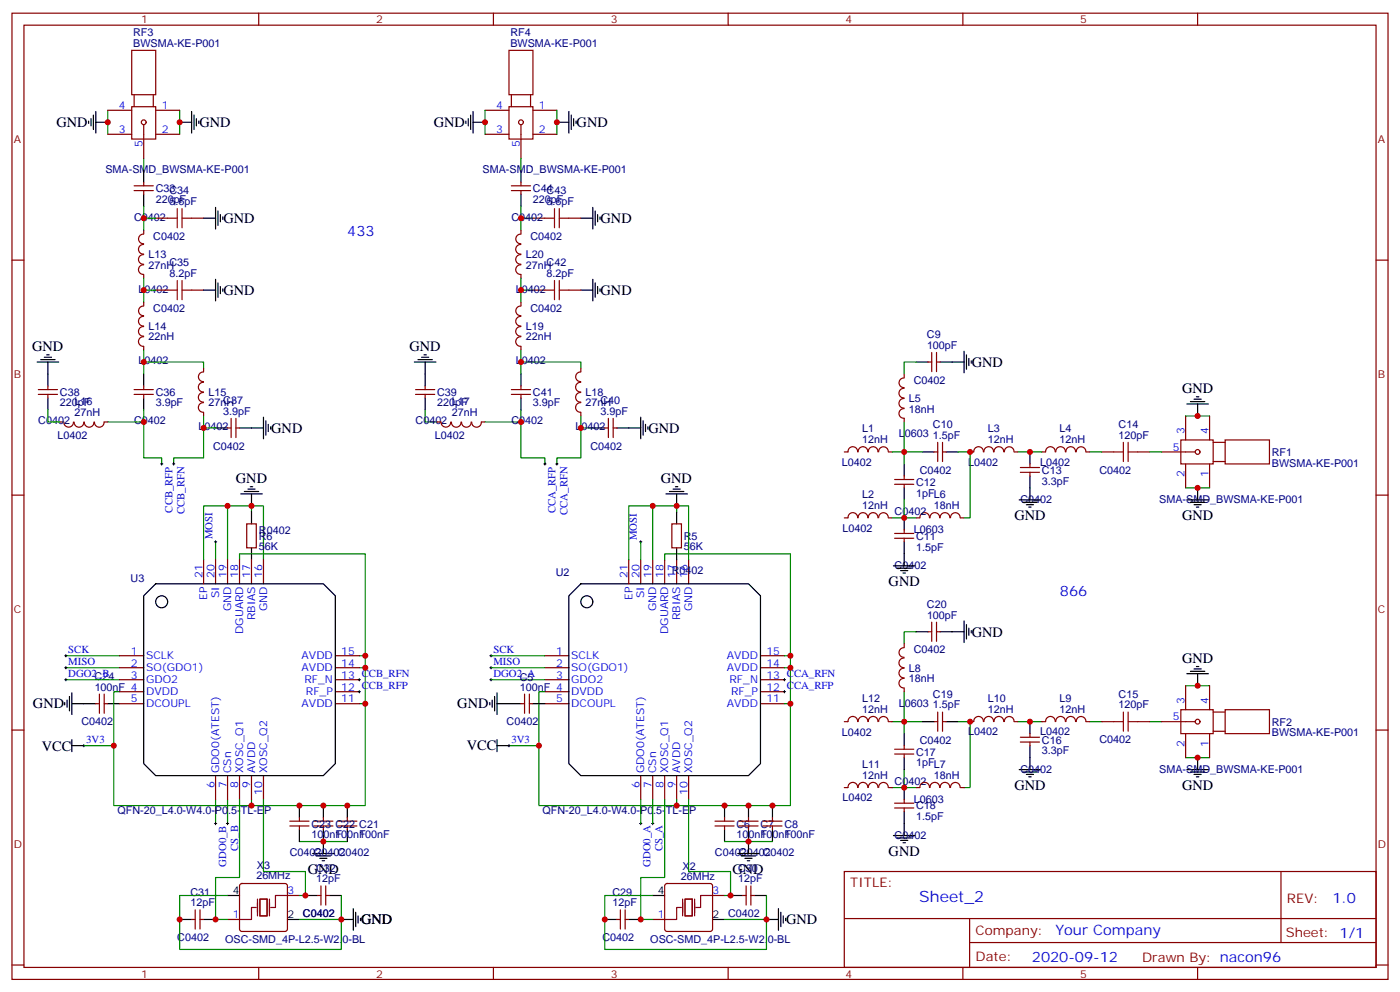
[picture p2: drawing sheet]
<svg xmlns="http://www.w3.org/2000/svg" width="412mm" height="292mm" viewBox="0 0 412 292" stroke-linecap="round" stroke-linejoin="round" font-family="sans-serif">
<g fill="none" stroke="#870000" stroke-width=".35">
<path d="M3.5 3.9h405.4v284.3h-405.4zM7.1 7.4h398.2v277.3h-398.2zM38.8 14.8h7.1v13.1h-7.1zM76.2 3.9v3.5M145.3 3.9v3.5M149.9 14.8h7.1v13.1h-7.1zM214.5 3.9v3.5M283.6 3.9v3.5M352.8 3.9v3.5M31.7 32.5h7.1M31.7 39.5h7.1M38.8 31.4h7.1v9.5h-7.1z"/>
<path d="M39.5 27.9v3.5M42.3 36.7v9.9M45.2 27.9v3.5M45.9 32.5h7M45.9 39.5h7M142.9 32.5h7M142.9 39.5h7M149.9 31.4h7.1v9.5h-7.1zM150.6 27.9v3.5M153.5 36.7v9.9M156.3 27.9v3.5M157 32.5h7"/>
<path d="M157 39.5h7M39.5 56.1h5.7M39.5 54.7h5.7M42.3 53.6v1.1M42.3 56.1v1.1M150.6 56.1h5.7M150.6 54.7h5.7M153.5 53.6v1.1M153.5 56.1v1.1M3.5 76.6h3.6M42.3 74.9a1.41 1.41 0 0 0-1.5 1.4 1.41 1.41 0 0 0 1.5 1.5M42.3 72a1.41 1.41 0 0 0-1.5 1.4 1.41 1.41 0 0 0 1.5 1.4"/>
<path d="M42.3 77.9a1.41 1.41 0 0 0-1.5 1.4 1.41 1.41 0 0 0 1.5 1.4M42.3 68.9a1.41 1.41 0 0 0-1.5 1.4 1.41 1.41 0 0 0 1.5 1.4M42.3 67.7v1.1M45.9 64.2h3.5M56.4 64.2h3.6M153.4 74.9a1.41 1.41 0 0 0-1.5 1.4 1.41 1.41 0 0 0 1.5 1.5M153.4 72a1.41 1.41 0 0 0-1.5 1.4 1.41 1.41 0 0 0 1.5 1.4M153.4 77.9a1.41 1.41 0 0 0-1.5 1.4 1.41 1.41 0 0 0 1.5 1.4M153.4 68.9a1.41 1.41 0 0 0-1.5 1.4 1.41 1.41 0 0 0 1.5 1.4M153.5 67.7v1.1M157 64.2h3.5M167.6 64.2h3.5"/>
<path d="M405.3 76.6h3.6M42.3 96.1a1.41 1.41 0 0 0-1.5 1.4 1.41 1.41 0 0 0 1.5 1.4M42.3 93.1a1.41 1.41 0 0 0-1.5 1.4 1.41 1.41 0 0 0 1.5 1.4M42.3 99.1a1.41 1.41 0 0 0-1.5 1.4 1.41 1.41 0 0 0 1.5 1.4v1.1M42.3 90.1a1.41 1.41 0 0 0-1.5 1.4 1.41 1.41 0 0 0 1.5 1.4M42.3 80.8v1M42.3 88.9v1.1M45.9 85.4h3.5M56.4 85.4h3.6M153.4 96.1a1.41 1.41 0 0 0-1.5 1.4 1.41 1.41 0 0 0 1.5 1.4M153.4 93.1a1.41 1.41 0 0 0-1.5 1.4 1.41 1.41 0 0 0 1.5 1.4M153.4 99.1a1.41 1.41 0 0 0-1.5 1.4 1.41 1.41 0 0 0 1.5 1.4"/>
<path d="M153.4 90.1a1.41 1.41 0 0 0-1.5 1.4 1.41 1.41 0 0 0 1.5 1.4M153.5 80.8v1M153.5 88.9v1.1M157 85.4h3.5M167.6 85.4h3.5M11.3 116.1h5.6M11.3 114.7h5.6M14.1 113.6v1.1M14.1 116.1v1M39.5 116.1h5.7M39.5 114.7h5.7M42.3 113.6v1.1"/>
<path d="M42.3 116.1v1M59.9 115.5a1.41 1.41 0 0 0-1.5 1.4 1.41 1.41 0 0 0 1.5 1.4M59.9 112.5a1.41 1.41 0 0 0-1.5 1.4 1.41 1.41 0 0 0 1.5 1.4M60 118.5a1.41 1.41 0 0 0-1.6 1.4 1.41 1.41 0 0 0 1.5 1.4M60 109.5a1.41 1.41 0 0 0-1.5 1.4 1.41 1.41 0 0 0 1.4 1.4M60 108.3v1.1M122.4 116.1h5.7M122.4 114.7h5.7M125.2 113.6v1.1M125.2 116.1v1M150.6 116.1h5.7M150.6 114.7h5.7"/>
<path d="M153.5 102v1M153.5 113.6v1.1M153.5 116.1v1M171.1 115.5a1.41 1.41 0 0 0-1.5 1.4 1.41 1.41 0 0 0 1.5 1.4M171.1 112.5a1.41 1.41 0 0 0-1.5 1.4 1.41 1.41 0 0 0 1.5 1.4M171.1 118.5a1.41 1.41 0 0 0-1.5 1.4 1.41 1.41 0 0 0 1.5 1.4M171.1 109.5a1.41 1.41 0 0 0-1.5 1.4 1.41 1.41 0 0 0 1.5 1.4M171.1 108.3v1.1M266.3 117.3a1.41 1.41 0 0 0-1.5 1.4 1.41 1.41 0 0 0 1.5 1.4M266.3 114.3a1.41 1.41 0 0 0-1.5 1.4 1.41 1.41 0 0 0 1.5 1.4M266.3 111.2a1.41 1.41 0 0 0-1.5 1.4 1.41 1.41 0 0 0 1.5 1.5M266.3 110.1v1"/>
<path d="M273.4 106.5h1.1M274.5 103.7v5.7M275.9 103.7v5.7M275.9 106.5h1M17.6 124.2h1.1M18.8 124.2a1.41 1.41 0 0 0 1.4 1.5 1.41 1.41 0 0 0 1.4-1.5M21.9 124.2a1.41 1.41 0 0 0 1.4 1.5 1.41 1.41 0 0 0 1.4-1.5M24.8 124.2a1.41 1.41 0 0 0 1.5 1.5 1.41 1.41 0 0 0 1.4-1.5M27.8 124.2a1.41 1.41 0 0 0 1.4 1.5 1.41 1.41 0 0 0 1.4-1.5M30.7 124.2h1M60 121.4v1M67 125.9h1.1"/>
<path d="M68.1 123.1v5.7M69.5 123.1v5.7M69.5 125.9h1.1M128.8 124.2h1M129.9 124.2a1.41 1.41 0 0 0 1.4 1.5 1.41 1.41 0 0 0 1.5-1.5M133 124.2a1.41 1.41 0 0 0 1.4 1.5 1.41 1.41 0 0 0 1.4-1.5M136 124.2a1.41 1.41 0 0 0 1.4 1.5 1.41 1.41 0 0 0 1.4-1.5M139 124.2a1.41 1.41 0 0 0 1.4 1.5 1.41 1.41 0 0 0 1.4-1.5M141.8 124.2h1.1M171.1 121.4v1M178.2 125.9h1M179.2 123.1v5.7"/>
<path d="M180.6 125.9h1.1M180.6 123.1v5.7M252.6 133a1.41 1.41 0 0 0-1.4-1.5 1.41 1.41 0 0 0-1.4 1.5h-1.1M252.8 133a1.41 1.41 0 0 1 1.4-1.5 1.41 1.41 0 0 1 1.4 1.5M255.8 133a1.41 1.41 0 0 1 1.4-1.5 1.41 1.41 0 0 1 1.4 1.5M258.8 133a1.41 1.41 0 0 1 1.4-1.5 1.41 1.41 0 0 1 1.4 1.5M261.8 133h1M266.3 120.3a1.41 1.41 0 0 0-1.5 1.4 1.41 1.41 0 0 0 1.5 1.4M266.3 123.1v1.1M275.2 133h1M276.2 130.2v5.6M277.6 133h1.1"/>
<path d="M277.6 130.2v5.6M289.7 133a1.41 1.41 0 0 0-1.4-1.5 1.41 1.41 0 0 0-1.4 1.5h-1.1M289.8 133a1.41 1.41 0 0 1 1.4-1.5 1.41 1.41 0 0 1 1.5 1.5M292.8 133a1.41 1.41 0 0 1 1.4-1.5 1.41 1.41 0 0 1 1.4 1.5M295.9 133a1.41 1.41 0 0 1 1.4-1.5 1.41 1.41 0 0 1 1.4 1.5M298.8 133h1.1M300.6 139h5.6M300.6 137.6h5.6M303.4 136.5v1.1M303.4 139v1.1M306.9 133h1.1M308 133a1.41 1.41 0 0 1 1.4-1.5 1.41 1.41 0 0 1 1.4 1.5"/>
<path d="M311 133a1.41 1.41 0 0 1 1.4-1.5 1.41 1.41 0 0 1 1.4 1.5M314 133a1.41 1.41 0 0 1 1.4-1.5 1.41 1.41 0 0 1 1.4 1.5M317 133a1.41 1.41 0 0 1 1.4-1.5 1.41 1.41 0 0 1 1.5 1.5M320 133h1M324.6 133h3.5M335.1 133h3.6M342.2 133h9.9M347.8 129.5h9.6v7h-9.6zM349.2 122.4v7.1M349.2 136.5v7.1M356.3 122.4v7.1M356.3 136.5v7.1"/>
<path d="M357.4 135.8h3.5M357.4 130.2h3.5M360.9 129.5h13v7h-13zM3.5 145.7h3.6M72.7 154.2h2.8v7h-2.8zM197.9 154.2h2.8v7h-2.8zM252.6 152.4a1.41 1.41 0 0 0-1.4-1.5 1.41 1.41 0 0 0-1.4 1.5h-1.1M252.8 152.4a1.41 1.41 0 0 1 1.4-1.5 1.41 1.41 0 0 1 1.4 1.5M255.8 152.4a1.41 1.41 0 0 1 1.4-1.5 1.41 1.41 0 0 1 1.4 1.5M258.8 152.4a1.41 1.41 0 0 1 1.4-1.5 1.41 1.41 0 0 1 1.4 1.5M261.8 152.4h1M263.5 157h5.7"/>
<path d="M263.5 158.4h5.7M263.5 142.5h5.7M263.5 141.1h5.7M266.3 140.1v1M266.3 142.5v1.1M266.3 155.9v1.1M266.3 158.4v1.1M269.9 152.4h1M271 152.4a1.41 1.41 0 0 1 1.4-1.5 1.41 1.41 0 0 1 1.4 1.5M274 152.4a1.41 1.41 0 0 1 1.4-1.5 1.41 1.41 0 0 1 1.4 1.5M277 152.4a1.41 1.41 0 0 1 1.4-1.5 1.41 1.41 0 0 1 1.4 1.5M280 152.4a1.41 1.41 0 0 1 1.4-1.5 1.41 1.41 0 0 1 1.4 1.5"/>
<path d="M282.9 152.4h1.1M405.3 145.7h3.6M60 164.7v7.1M63.5 164.7v7.1M67 164.7v7.1M70.6 164.7v7.1M74.1 164.7v7.1M77.6 164.7v7.1M185.2 164.7v7.1M188.7 164.7v7.1M192.3 164.7v7.1M195.8 164.7v7.1"/>
<path d="M199.3 164.7v7.1M202.8 164.7v7.1M35.3 193h7M35.3 196.5h7M98.8 193h7M98.8 196.5h7M160.5 193h7.1M160.5 196.5h7.1M224 193h7.1M224 196.5h7.1M266.3 196.7a1.41 1.41 0 0 0-1.5 1.4 1.41 1.41 0 0 0 1.5 1.4M266.3 193.7a1.41 1.41 0 0 0-1.5 1.4 1.41 1.41 0 0 0 1.5 1.4"/>
<path d="M266.3 199.6a1.41 1.41 0 0 0-1.5 1.4 1.41 1.41 0 0 0 1.5 1.5M266.3 190.6a1.41 1.41 0 0 0-1.5 1.4 1.41 1.41 0 0 0 1.5 1.4M266.3 189.4v1.1M273.4 185.9h1.1M274.5 183.1v5.6M275.9 183.1v5.6M275.9 185.9h1M3.5 214.8h3.6M28.2 207.1h1.1M29.3 204.3v5.6M30.7 207.1h1M30.7 204.3v5.6"/>
<path d="M35.3 200h7M35.3 203.6h7M35.3 207.1h7M98.8 200h7M98.8 203.6h7M98.8 207.1h7M153.5 207.1h1M154.5 204.3v5.6M155.9 207.1h1.1M155.9 204.3v5.6M160.5 200h7.1M160.5 203.6h7.1"/>
<path d="M160.5 207.1h7.1M224 200h7.1M224 203.6h7.1M224 207.1h7.1M248.7 212.4h1.1M249.8 212.3a1.41 1.41 0 0 1 1.4-1.5 1.41 1.41 0 0 1 1.4 1.6M252.8 212.3a1.41 1.41 0 0 1 1.4-1.5 1.41 1.41 0 0 1 1.4 1.5M255.8 212.3a1.41 1.41 0 0 1 1.4-1.5 1.41 1.41 0 0 1 1.4 1.5M258.8 212.3a1.41 1.41 0 0 1 1.4-1.4 1.41 1.41 0 0 1 1.4 1.5M261.8 212.4h1M266.3 202.5v1.1M266.3 219.4v1.1"/>
<path d="M275.2 212.4h1M276.2 209.5v5.7M277.6 209.5v5.7M277.6 212.4h1.1M285.8 212.4h1M286.9 212.3a1.41 1.41 0 0 1 1.4-1.5 1.41 1.41 0 0 1 1.4 1.6M289.8 212.3a1.41 1.41 0 0 1 1.4-1.5 1.41 1.41 0 0 1 1.5 1.5M292.8 212.3a1.41 1.41 0 0 1 1.4-1.5 1.41 1.41 0 0 1 1.4 1.5M295.9 212.3a1.41 1.41 0 0 1 1.4-1.4 1.41 1.41 0 0 1 1.4 1.5M298.8 212.4h1.1M300.6 218.4h5.6M300.6 217h5.6"/>
<path d="M303.4 215.9v1.1M303.4 218.4v1M306.9 212.4h1.1M308 212.3a1.41 1.41 0 0 1 1.4-1.5 1.41 1.41 0 0 1 1.4 1.6M311 212.3a1.41 1.41 0 0 1 1.4-1.5 1.41 1.41 0 0 1 1.4 1.5M314 212.3a1.41 1.41 0 0 1 1.4-1.5 1.41 1.41 0 0 1 1.4 1.5M317 212.3a1.41 1.41 0 0 1 1.4-1.4 1.41 1.41 0 0 1 1.5 1.5M320 212.4h1M324.6 212.4h3.5M335.1 212.4h3.6M342.2 212.4h9.9M347.8 208.8h9.6v7.1h-9.6z"/>
<path d="M349.2 201.8v7M349.2 215.9v7.1M356.3 201.8v7M356.3 215.9v7.1M357.4 215.2h3.5M357.4 209.5h3.5M360.9 208.8h13v7.1h-13zM405.3 214.8h3.6M63.5 228.2v7.1M67 228.2v7.1M70.6 228.2v7.1M74.1 228.2v7.1"/>
<path d="M77.6 228.2v7.1M188.7 228.2v7.1M192.3 228.2v7.1M195.8 228.2v7.1M199.3 228.2v7.1M202.8 228.2v7.1M252.6 231.8a1.41 1.41 0 0 0-1.4-1.6 1.41 1.41 0 0 0-1.4 1.6h-1.1M252.8 231.8a1.41 1.41 0 0 1 1.4-1.6 1.41 1.41 0 0 1 1.4 1.6M255.8 231.8a1.41 1.41 0 0 1 1.4-1.6 1.41 1.41 0 0 1 1.4 1.6M258.8 231.8a1.41 1.41 0 0 1 1.4-1.5 1.41 1.41 0 0 1 1.4 1.5M261.8 231.8h1M263.5 221.9h5.7"/>
<path d="M263.5 220.5h5.7M263.5 236.4h5.7M263.5 237.8h5.7M266.3 221.9v1.1M266.3 235.3v1.1M266.3 237.8v1M269.9 231.8h1M271 231.8a1.41 1.41 0 0 1 1.4-1.6 1.41 1.41 0 0 1 1.4 1.6M274 231.8a1.41 1.41 0 0 1 1.4-1.6 1.41 1.41 0 0 1 1.4 1.6M277 231.8a1.41 1.41 0 0 1 1.4-1.6 1.41 1.41 0 0 1 1.4 1.6M280 231.8a1.41 1.41 0 0 1 1.4-1.5 1.41 1.41 0 0 1 1.4 1.5M282.9 231.8h1.1"/>
<path d="M85.4 243.1h5.6M85.4 241.7h5.6M88.2 240.6v1.1M88.2 243.1v1M92.4 243.1h5.7M92.4 241.7h5.7M95.2 240.6v1.1M95.2 243.1v1M99.5 243.1h5.6M99.5 241.7h5.6M102.3 240.6v1.1M102.3 243.1v1"/>
<path d="M210.6 243.1h5.7M210.6 241.7h5.7M213.4 240.6v1.1M213.4 243.1v1M217.7 243.1h5.6M217.7 241.7h5.6M220.5 240.6v1.1M220.5 243.1v1M224.7 243.1h5.7M224.7 241.7h5.7M227.5 240.6v1.1M227.5 243.1v1"/>
<path d="M248.7 256.5h156.6v28.2h-156.6zM377.3 256.5v20.9M56.4 270.6h1.1M57.5 267.8v5.6M58.9 270.6h1.1M58.9 267.8v5.6M67 270.6h3.6M70.8 260.2l.5-.2h12.7l.5 .2 .2 .5v12.7l-.3 .5-.4 .2h-12.7l-.5-.2-.2-.5v-12.7zM84.7 263.5h3.5M93.5 263.5h1M94.5 260.7v5.6M96 263.5h1"/>
<path d="M96 260.7v5.6M181.7 270.6h1M182.7 267.8v5.6M184.1 270.6h1.1M184.1 267.8v5.6M192.3 270.6h3.5M196 260.2l.5-.2h12.7l.5 .2 .2 .5v12.7l-.2 .5-.5 .2h-12.7l-.5-.2-.2-.5v-12.7zM209.9 263.5h3.5M218.7 263.5h1.1M219.8 260.7v5.6M221.2 263.5h1M221.2 260.7v5.6"/>
<path d="M248.7 270.3h156.5M285.6 277.4h119.6M285.6 270.3v14.1M3.5 284h3.6M76.2 284.7v3.5M145.3 284.7v3.5M214.5 284.7v3.5M283.6 284.7v3.5M352.8 284.7v3.5M405.3 284h3.6"/>
<circle cx="42.3" cy="36" r=".71"/>
<circle cx="153.5" cy="36" r=".71"/>
<circle cx="352.8" cy="133" r=".71"/>
<circle cx="352.8" cy="212.4" r=".71"/>
</g>
<g fill="none" stroke="#000" stroke-width=".35">
<path d="M26.1 35.6v.7M26.8 34.9v2.1M27.5 33.9v4.2M28.2 36h3.5M28.2 32.8v6.4M52.9 36h3.5M56.4 32.8v6.4M57.1 33.9v4.2M57.9 34.9v2.1M58.6 35.6v.7M137.2 35.6v.7M137.9 34.9v2.1"/>
<path d="M138.6 33.9v4.2M139.3 36h3.6M139.3 32.8v6.4M164 36h3.6M167.6 32.8v6.4M168.3 33.9v4.2M169 34.9v2.1M169.7 35.6v.7M42.3 50.1v3.5M42.3 57.2v3.5M153.5 50.1v3.5M153.5 57.2v3.5"/>
<path d="M60 64.2h3.5M63.5 61v6.4M64.2 62.1v4.2M64.9 63.1v2.2M65.6 63.9v.7M171.1 64.2h3.5M174.6 61v6.4M175.3 62.1v4.2M176 63.1v2.2M176.7 63.9v.7M60 85.4h3.5M63.5 82.2v6.3"/>
<path d="M64.2 83.3v4.2M64.9 84.3v2.1M65.6 85v.7M171.1 85.4h3.5M174.6 82.2v6.3M175.3 83.3v4.2M176 84.3v2.1M176.7 85v.7M10.9 106.5h6.4M12 105.8h4.2M13.1 105.1h2.1M13.8 104.4h.7"/>
<path d="M14.1 106.5v7.1M14.1 117.1v3.5M42.3 110.1v3.5M42.3 117.1v3.5M122.1 106.5h6.3M123.1 105.8h4.3M124.2 105.1h2.1M124.9 104.4h.7M125.2 106.5v7.1M125.2 117.1v3.5M153.5 110.1v3.5M153.5 117.1v3.5"/>
<path d="M269.9 106.5h3.5M276.9 106.5h7.1M284 103.4v6.3M284.7 104.4v4.3M285.4 105.5v2.1M286.1 106.2v.7M349.6 118.9h6.4M350.7 118.2h4.2M351.7 117.5h2.1M352.4 116.8h.7M352.8 118.9v3.5M63.5 125.9h3.5"/>
<path d="M70.6 125.9h7M77.6 122.8v6.3M78.3 123.8v4.3M79 124.9v2.1M79.7 125.6v.7M174.6 125.9h3.6M181.7 125.9h7M188.7 122.8v6.3M189.4 123.8v4.3M190.1 124.9v2.1M190.9 125.6v.7M266.3 136.5v3.6"/>
<path d="M271.6 133h3.6M278.7 133h3.5M303.4 133v3.5M70.9 145.3h6.4M72 144.6h4.2M73 143.9h2.1M73.7 143.2h.7M74.1 145.3v3.6M74.1 150.6v3.6M196.1 145.3h6.4M197.2 144.6h4.2M198.3 143.9h2.1"/>
<path d="M199 143.2h.7M199.3 145.3v3.6M199.3 150.6v3.6M266.3 143.6v3.5M266.3 152.4v3.5M266.3 159.5v7M300.2 147.1h6.4M301.3 147.8h4.2M302.3 148.5h2.1M303 149.2h.7M303.4 140.1v7M349.6 147.1h6.4"/>
<path d="M350.7 147.8h4.2M351.7 148.5h2.1M352.4 149.2h.7M352.8 143.6v3.5M42.3 175.3l3.6-3.5h49.3l3.6 3.5v49.4l-3.6 3.5h-49.3l-3.6-3.5zM74.1 161.2v3.5M171.1 171.8h49.4l3.5 3.5v49.4l-3.5 3.5h-49.4l-3.5-3.5v-49.4zM199.3 161.2v3.5M263.2 166.5h6.3M264.2 167.2h4.3M265.3 167.9h2.1M266 168.6h.7"/>
<path d="M269.9 185.9h3.5M276.9 185.9h7.1M284 182.7v6.4M284.7 183.8v4.2M285.4 184.9v2.1M286.1 185.6v.7M349.6 198.3h6.4M350.7 197.6h4.2M351.7 196.8h2.1M352.4 196.1h.7M352.8 198.3v3.5M19 206.7v.7"/>
<path d="M19.8 206v2.1M20.5 205v4.2M21.2 207.1h7M21.2 219.4h3.5M21.2 203.9v6.4M21.2 217.7v3.5M31.7 207.1h3.6M144.3 206.7v.7M145 206v2.1M145.7 205v4.2M146.4 207.1h7.1M146.4 203.9v6.4"/>
<path d="M146.4 217.7v3.5M146.4 219.4h3.5M157 207.1h3.5M266.3 215.9v3.5M271.6 212.4h3.6M278.7 212.4h3.5M303.4 212.4v3.5M303.4 219.4v7.1M88.2 237.1v3.5M95.2 237.1v3.5M102.3 237.1v3.5M213.4 237.1v3.5"/>
<path d="M220.5 237.1v3.5M227.5 237.1v3.5M266.3 223v3.5M266.3 231.8v3.5M266.3 238.8v7.1M300.2 226.5h6.4M301.3 227.2h4.2M302.3 227.9h2.1M303 228.6h.7M349.6 226.5h6.4M350.7 227.2h4.2M351.7 227.9h2.1"/>
<path d="M352.4 228.6h.7M352.8 223v3.5M88.2 244.1v3.5M92.1 251.2h6.3M93.1 251.9h4.3M94.2 252.6h2.1M94.9 253.3h.7M95.2 244.1v7.1M102.3 244.1v3.5M213.4 244.1v3.5M217.3 251.2h6.4M218.4 251.9h4.2"/>
<path d="M219.4 252.6h2.1M220.1 253.3h.7M220.5 244.1v7.1M227.5 244.1v3.5M263.2 245.9h6.3M264.2 246.6h4.3M265.3 247.3h2.1M266 248h.7M52.9 270.6h3.5M60 270.6h3.5M67 263.5h3.6M84.7 270.6h3.5"/>
<path d="M90 263.5h3.5M97 263.5h3.5M100.5 270.6h3.6M104.1 267.4v6.4M104.8 268.5v4.2M105.5 269.5v2.1M106.2 270.2v.7M178.2 270.6h3.5M185.2 270.6h3.5M192.3 263.5h3.5M209.9 270.6h3.5M215.2 263.5h3.5"/>
<path d="M222.2 263.5h3.6M225.8 270.6h3.5M229.3 267.4v6.4M230 268.5v4.2M230.7 269.5v2.1M231.4 270.2v.7"/>
<circle cx="47.6" cy="177.1" r="1.76"/>
<circle cx="172.9" cy="177.1" r="1.76"/>
</g>
<g fill="none" stroke="#000" stroke-width=".29">
<path d="M47.3 136.5h.7M47.6 136.2v.7M50.8 136.5h.7M51.2 136.2v.7M160.2 136.5h.7M160.5 136.2v.7M163.7 136.5h.7M164 136.2v.7M63.1 159.5h.8M63.5 159.1v.7M188.4 159.5h.7M188.7 159.1v.7"/>
<path d="M19 193h.8M19 196.5h.8M19.4 192.6v.7M19.4 196.1v.7M19.4 199.7v.7M105.8 199.7v.7M144.3 193h.7M144.3 196.5h.7M144.6 192.6v.7M144.6 196.1v.7M144.6 199.7v.7M231.1 199.7v.7"/>
<path d="M19 200h.8M24.3 219.4h.7M24.7 219.1v.7M105.5 200h.7M105.5 203.6h.7M105.8 203.2v.7M144.3 200h.7M149.6 219.4h.7M149.9 219.1v.7M230.7 200h.7M230.7 203.6h.7M231.1 203.2v.7"/>
<path d="M63.1 242.4h.8M63.5 242v.7M66.7 242.4h.7M67 242v.7M188.4 242.4h.7M188.7 242v.7M191.9 242.4h.7M192.3 242v.7"/>
</g>
<g fill="none" stroke="#008700" stroke-width=".35">
<path d="M31.7 32.5v7M52.9 32.5v7M142.9 32.5v7M164 32.5v7M42.3 46.6v3.5M153.5 46.6v3.5M42.3 60.7v7M42.3 64.2h3.6M153.5 64.2h3.5M153.5 60.7v7M42.3 81.8v7.1M42.3 85.4h3.6"/>
<path d="M153.5 85.4h3.5M153.5 81.8v7.1M42.3 106.5h17.7v1.8M42.3 103v7.1M153.5 106.5h17.6v1.8M153.5 103v7.1M269.9 106.5h-3.6v3.6M14.1 120.6v3.6h3.5M42.3 120.6v3.6h-10.6M42.3 124.2v10.6h5.3v1.7M60 122.4v3.5h3.5M60 125.9v8.9h-8.8v1.7"/>
<path d="M125.2 120.6v3.6h3.6M153.5 124.2v10.6h7v1.7M153.5 120.6v3.6h-10.6M171.1 125.9v8.9h-7.1v1.7M171.1 122.4v3.5h3.5M262.8 133h8.8M266.3 124.2v12.3M282.2 133h3.6v19.4h-1.8M299.9 133h7M321 133h3.6M338.7 133h3.5M349.2 122.4h7.1"/>
<path d="M63.5 159.5v5.2M67 148.9h-7v15.8M74.1 148.9h-7.1v15.8M74.1 150.6v-1.7h3.5v15.8M188.7 159.5v5.2M192.3 148.9h-7.1v15.8M199.3 150.6v-1.7h3.5v15.8M199.3 148.9h-7v15.8M262.8 152.4h7.1M266.3 147.1v5.3M349.2 143.6h7.1M70.6 164.7v-1.7h37v30"/>
<path d="M195.8 164.7v-1.7h37v30M19.4 196.5h15.9M19.4 193h15.9M105.8 193h1.8v3.5h-1.8M107.6 196.5v10.6h-1.8M144.6 196.5h15.9M144.6 193h15.9M231.1 193h1.7v3.5h-1.7M232.8 196.5v10.6h-1.7M269.9 185.9h-3.6v3.5M19.4 200h15.9M24.7 219.4h8.8"/>
<path d="M35.3 203.6h-1.8v33.5h40.6M107.6 207.1v30h-33.5v-1.8M144.6 200h15.9M149.9 219.4h8.8M160.5 203.6h-1.8v33.5h40.6M232.8 207.1v30h-33.5v-1.8M262.8 212.4h8.8M266.3 203.6v12.3M282.2 212.4h3.6v19.4h-1.8M299.9 212.4h7M321 212.4h3.6M338.7 212.4h3.5"/>
<path d="M349.2 201.8h7.1M63.5 235.3v7.1M67 235.3v7.1M70.6 235.3v22.9h-7.1v12.4h3.5M77.6 235.3v21.2h12.4v7h-1.8M188.7 235.3v7.1M192.3 235.3v7.1M195.8 235.3v22.9h-7.1v12.4h3.6M202.8 235.3v21.2h12.4v7h-1.8M262.8 231.8h7.1M266.3 226.5v5.3M349.2 223h7.1"/>
<path d="M88.2 247.6h14.1M213.4 247.6h14.1M67 263.5h-14.1v15.9h47.6v-15.9M88.2 270.6h12.3M192.3 263.5h-14.1v15.9h47.6v-15.9M213.4 270.6h12.4"/>
</g>
<g fill="none" stroke="#a10000" stroke-width=".35">
<path d="M49.4 64.2h2.8M52.2 61.4v5.6M53.6 64.2h2.8M53.6 61.4v5.6M160.5 64.2h2.8M163.3 61.4v5.6M164.7 64.2h2.9M164.7 61.4v5.6M49.4 85.4h2.8M52.2 82.5v5.7M53.6 82.5v5.7M53.6 85.4h2.8"/>
<path d="M160.5 85.4h2.8M163.3 82.5v5.7M164.7 85.4h2.9M164.7 82.5v5.7M328.1 133h2.8M330.9 130.2v5.6M332.3 133h2.8M332.3 130.2v5.6M328.1 212.4h2.8M330.9 209.5v5.7M332.3 209.5v5.7M332.3 212.4h2.8"/>
</g>
<path d="M75.5 267.1h-1.4v3.5h-3.5M75.8 264.6v4.9M76.6 264.6h2.1v4.9h-2.1zM79.4 264.6v4.9M84.7 263.5h-3.6v3.6h-1.4M200.7 267.1h-1.4v3.5h-3.5M201.1 264.6v4.9M201.8 264.6h2.1v4.9h-2.1zM204.6 264.6v4.9M209.9 263.5h-3.5v3.6h-1.4" fill="none" stroke="#870012" stroke-width=".35"/>
<g fill="#c00">
<circle cx="232.8" cy="196.5" r=".88"/>
<circle cx="232.8" cy="207.1" r=".88"/>
<circle cx="232.8" cy="193" r=".88"/>
<circle cx="199.3" cy="237.1" r=".88"/>
<circle cx="213.4" cy="237.1" r=".88"/>
<circle cx="220.5" cy="237.1" r=".88"/>
<circle cx="227.5" cy="237.1" r=".88"/>
<circle cx="220.5" cy="247.6" r=".88"/>
<circle cx="158.8" cy="219.4" r=".88"/>
<circle cx="199.3" cy="148.9" r=".88"/>
<circle cx="303.4" cy="133" r=".88"/>
<circle cx="266.3" cy="133" r=".88"/>
<circle cx="266.3" cy="152.4" r=".88"/>
<circle cx="285.8" cy="133" r=".88"/>
<circle cx="352.8" cy="143.6" r=".88"/>
<circle cx="352.8" cy="122.4" r=".88"/>
<circle cx="352.8" cy="201.8" r=".88"/>
<circle cx="352.8" cy="223" r=".88"/>
<circle cx="285.8" cy="212.4" r=".88"/>
<circle cx="266.3" cy="231.8" r=".88"/>
<circle cx="266.3" cy="212.4" r=".88"/>
<circle cx="303.4" cy="212.4" r=".88"/>
<circle cx="74.1" cy="148.9" r=".88"/>
<circle cx="33.5" cy="219.4" r=".88"/>
<circle cx="95.3" cy="247.6" r=".88"/>
<circle cx="102.3" cy="237.1" r=".88"/>
<circle cx="95.3" cy="237.1" r=".88"/>
<circle cx="88.2" cy="237.1" r=".88"/>
<circle cx="74.1" cy="237.1" r=".88"/>
<circle cx="107.6" cy="193" r=".88"/>
<circle cx="107.6" cy="207.1" r=".88"/>
<circle cx="107.6" cy="196.5" r=".88"/>
<circle cx="192.3" cy="148.9" r=".88"/>
<circle cx="67" cy="148.9" r=".88"/>
<circle cx="188.7" cy="270.6" r=".88"/>
<circle cx="215.2" cy="263.5" r=".88"/>
<circle cx="178.2" cy="270.6" r=".88"/>
<circle cx="225.8" cy="270.6" r=".88"/>
<circle cx="52.9" cy="270.6" r=".88"/>
<circle cx="63.5" cy="270.6" r=".88"/>
<circle cx="90" cy="263.5" r=".88"/>
<circle cx="100.5" cy="270.6" r=".88"/>
<circle cx="31.8" cy="36" r=".88"/>
<circle cx="52.9" cy="36" r=".88"/>
<circle cx="42.3" cy="64.2" r=".88"/>
<circle cx="42.3" cy="85.4" r=".88"/>
<circle cx="42.3" cy="106.5" r=".88"/>
<circle cx="60" cy="125.9" r=".88"/>
<circle cx="42.3" cy="124.2" r=".88"/>
<circle cx="153.5" cy="124.2" r=".88"/>
<circle cx="171.1" cy="125.9" r=".88"/>
<circle cx="153.5" cy="106.5" r=".88"/>
<circle cx="153.5" cy="85.4" r=".88"/>
<circle cx="153.5" cy="64.2" r=".88"/>
<circle cx="164" cy="36" r=".88"/>
<circle cx="142.9" cy="36" r=".88"/>
</g>
<text font-size="4.6" fill="#00f" x="270.8" y="265.5">Sheet_2</text>
<g font-size="4.2">
<text x="16.6" y="37.4">GND</text>
<text x="58.7" y="37.4">GND</text>
<text x="127.8" y="37.4">GND</text>
<text x="169.9" y="37.4">GND</text>
<text x="65.8" y="65.6">GND</text>
<text x="176.9" y="65.6">GND</text>
<text x="65.8" y="86.8">GND</text>
<text x="176.9" y="86.8">GND</text>
<text x="9.5" y="103.2">GND</text>
<text x="120.6" y="103.2">GND</text>
<text x="286.3" y="108">GND</text>
<text x="348.2" y="115.7">GND</text>
<text x="79.9" y="127.4">GND</text>
<text x="191" y="127.4">GND</text>
<text x="69.5" y="142.2">GND</text>
<text x="194.6" y="142.1">GND</text>
<text x="298.8" y="153.1">GND</text>
<text x="348.2" y="153.1">GND</text>
<text x="261.8" y="172.5">GND</text>
<text x="286.3" y="187.3">GND</text>
<text x="348.2" y="195.1">GND</text>
<text x="9.7" y="208.5">GND</text>
<text x="134.7" y="208.5">GND</text>
<text x="12.3" y="220.9">VCC</text>
<text x="137.5" y="220.8">VCC</text>
<text x="298.8" y="232.5">GND</text>
<text x="348.2" y="232.5">GND</text>
<text x="261.8" y="251.9">GND</text>
<text x="90.7" y="257.2">GND</text>
<text x="215.8" y="257.2">GND</text>
<text x="106.4" y="272">GND</text>
<text x="231.6" y="272">GND</text>
</g>
<g font-size="4.2" fill="#00f">
<text x="102.3" y="69.5">433</text>
<text x="312.2" y="175.3">866</text>
<text x="392.5" y="265.7">1.0</text>
<text x="310.9" y="275.3">Your Company</text>
<text x="304" y="283.1">2020-09-12</text>
</g>
<g font-size="3.9" fill="#800">
<text x="250.5" y="261.1">TITLE:</text>
<text x="379.1" y="265.7">REV:</text>
<text x="287.4" y="275.3">Company:</text>
<text x="378.7" y="275.9">Sheet: 1/1</text>
<text x="287.4" y="282.9">Date:</text>
<text x="336.4" y="283">Drawn By: nacon96</text>
</g>
<g font-size="3.2" fill="#000080">
<text x="39.2" y="10.6">RF3</text>
<text x="150.4" y="10.6">RF4</text>
<text x="39.2" y="13.8">BWSMA-KE-P001</text>
<text x="150.4" y="13.8">BWSMA-KE-P001</text>
<text x="31" y="50.8">SMA-SMD_BWSMA-KE-P001</text>
<text x="142.2" y="50.8">SMA-SMD_BWSMA-KE-P001</text>
<text x="45.9" y="59.6">220pF</text>
<text x="45.9" y="56.4">C33</text>
<text x="49.9" y="57.1">C34</text>
<text x="157" y="59.6">220pF</text>
<text x="157" y="56.4">C44</text>
<text x="161" y="57.1">C43</text>
<text x="39.5" y="64.9">C0402</text>
<text x="49.9" y="60.3">5.6pF</text>
<text x="150.6" y="64.9">C0402</text>
<text x="161" y="60.3">5.6pF</text>
<text x="45.2" y="70.6">C0402</text>
<text x="156.3" y="70.6">C0402</text>
<text x="43.7" y="75.8">L13</text>
<text x="154.9" y="75.8">L20</text>
<text x="43.7" y="79">27nH</text>
<text x="49.9" y="81.5">8.2pF</text>
<text x="49.9" y="78.3">C35</text>
<text x="154.9" y="79">27nH</text>
<text x="161" y="81.5">8.2pF</text>
<text x="161" y="78.3">C42</text>
<text x="40.8" y="86.1">L0402</text>
<text x="151.9" y="86.1">L0402</text>
<text x="45.2" y="91.7">C0402</text>
<text x="156.3" y="91.7">C0402</text>
<text x="43.7" y="100.2">22nH</text>
<text x="43.7" y="97">L14</text>
<text x="154.9" y="100.2">22nH</text>
<text x="154.9" y="97">L19</text>
<text x="273.1" y="99.5">C9</text>
<text x="40.8" y="107.2">L0402</text>
<text x="151.9" y="107.2">L0402</text>
<text x="273.1" y="102.7">100pF</text>
<text x="269.2" y="112.9">C0402</text>
<text x="17.6" y="119.6">220pF</text>
<text x="17.6" y="116.4">C38</text>
<text x="22" y="119.2">L16</text>
<text x="45.9" y="119.6">3.9pF</text>
<text x="45.9" y="116.4">C36</text>
<text x="61.4" y="119.6">27nH</text>
<text x="61.4" y="116.4">L15</text>
<text x="65.8" y="118.9">C37</text>
<text x="128.8" y="119.6">220pF</text>
<text x="128.8" y="116.4">C39</text>
<text x="133.1" y="119.2">L17</text>
<text x="157" y="119.6">3.9pF</text>
<text x="157" y="116.4">C41</text>
<text x="172.5" y="119.6">27nH</text>
<text x="172.5" y="116.4">L18</text>
<text x="176.9" y="118.9">C40</text>
<text x="267.8" y="118.3">L5</text>
<text x="11.3" y="124.9">C0402</text>
<text x="21.9" y="122.4">27nH</text>
<text x="39.5" y="124.9">C0402</text>
<text x="65.8" y="122.1">3.9pF</text>
<text x="122.4" y="124.9">C0402</text>
<text x="133.1" y="122.4">27nH</text>
<text x="150.6" y="124.9">C0402</text>
<text x="176.9" y="122.1">3.9pF</text>
<text x="267.8" y="121.4">18nH</text>
<text x="274.8" y="125.9">C10</text>
<text x="16.9" y="129.2">L0402</text>
<text x="58.4" y="126.6">L0402</text>
<text x="128.1" y="129.2">L0402</text>
<text x="169.6" y="126.6">L0402</text>
<text x="253.9" y="130.4">12nH</text>
<text x="253.9" y="127.2">L1</text>
<text x="264.8" y="128.6">L0603</text>
<text x="274.8" y="129.1">1.5pF</text>
<text x="291" y="130.4">12nH</text>
<text x="291" y="127.2">L3</text>
<text x="312.1" y="130.4">12nH</text>
<text x="312.1" y="127.2">L4</text>
<text x="329.5" y="129.1">120pF</text>
<text x="329.5" y="126">C14</text>
<text x="62.8" y="132.3">C0402</text>
<text x="173.9" y="132.3">C0402</text>
<text x="248" y="137.2">L0402</text>
<text x="285.2" y="137">L0402</text>
<text x="306.4" y="137">L0402</text>
<text x="374.6" y="137.3">BWSMA-KE-P001</text>
<text x="374.6" y="134.1">RF1</text>
<text x="269.9" y="143">C12</text>
<text x="270.9" y="139.5">C0402</text>
<text x="306.9" y="142.6">3.3pF</text>
<text x="306.9" y="139.4">C13</text>
<text x="323.8" y="139.3">C0402</text>
<text x="253.9" y="149.8">12nH</text>
<text x="253.9" y="146.6">L2</text>
<text x="269.9" y="146.1">1pFL6</text>
<text x="275.1" y="149.8">18nH</text>
<text x="300.6" y="148">C0402</text>
<text x="341.5" y="148">SMA-SMD_BWSMA-KE-P001</text>
<text x="263.5" y="151.5">C0402</text>
<text x="76.2" y="162">56K</text>
<text x="76.2" y="158.9">R6</text>
<text x="76.3" y="157.1">R0402</text>
<text x="201.4" y="161.8">56K</text>
<text x="201.4" y="158.9">R5</text>
<text x="248.2" y="156.4">L0402</text>
<text x="269.2" y="156.8">L0603</text>
<text x="269.9" y="158.8">C11</text>
<text x="263.5" y="167.4">C0402</text>
<text x="269.9" y="162">1.5pF</text>
<text x="38.5" y="171.2">U3</text>
<text x="163.7" y="169.4">U2</text>
<text x="197.9" y="169">R0402</text>
<text x="273.1" y="178.9">C20</text>
<text x="273.1" y="182">100pF</text>
<text x="267.8" y="197.6">L8</text>
<text x="269.2" y="192.3">C0402</text>
<text x="27.9" y="200.1">C24</text>
<text x="27.9" y="203.2">100nF 4</text>
<text x="153.1" y="203.2">100nF 4</text>
<text x="153.1" y="200.3">C5</text>
<text x="267.8" y="200.8">18nH</text>
<text x="253.9" y="209.8">12nH</text>
<text x="253.9" y="206.6">L12</text>
<text x="264.8" y="208">L0603</text>
<text x="274.8" y="208.5">1.5pF</text>
<text x="274.8" y="205.3">C19</text>
<text x="291" y="209.8">12nH</text>
<text x="291" y="206.6">L10</text>
<text x="312.1" y="209.8">12nH</text>
<text x="312.1" y="206.6">L9</text>
<text x="329.5" y="208.5">120pF</text>
<text x="329.5" y="205.4">C15</text>
<text x="24" y="213.4">C0402</text>
<text x="149.2" y="213.4">C0402</text>
<text x="374.6" y="213.5">RF2</text>
<text x="248" y="216.6">L0402</text>
<text x="270.9" y="218.9">C0402</text>
<text x="285.2" y="216.4">L0402</text>
<text x="306.4" y="216.4">L0402</text>
<text x="306.9" y="222">3.3pF</text>
<text x="306.9" y="218.8">C16</text>
<text x="323.8" y="218.7">C0402</text>
<text x="374.6" y="216.7">BWSMA-KE-P001</text>
<text x="253.9" y="226">L11</text>
<text x="269.9" y="225.5">1pFL7</text>
<text x="269.9" y="222.3">C17</text>
<text x="300.6" y="227.4">C0402</text>
<text x="341.5" y="227.4">SMA-SMD_BWSMA-KE-P001</text>
<text x="253.9" y="229.2">12nH</text>
<text x="263.5" y="230.9">C0402</text>
<text x="275.1" y="229.2">18nH</text>
<text x="34.6" y="239.5">QFN-20_L4.0-W4.0-P0.5-TL-EP</text>
<text x="159.8" y="239.5">QFN-20_L4.0-W4.0-P0.5-TL-EP</text>
<text x="248.2" y="235.8">L0402</text>
<text x="269.2" y="236.2">L0603</text>
<text x="269.9" y="238.2">C18</text>
<text x="91.7" y="243.5">C23 C22 C21</text>
<text x="217" y="243.5">C6</text>
<text x="224" y="243.5">C7</text>
<text x="231.1" y="243.5">C8</text>
<text x="269.9" y="241.4">1.5pF</text>
<text x="85.4" y="251.9">C0402</text>
<text x="91.7" y="246.7">100nF</text>
<text x="92.4" y="251.9">C0402</text>
<text x="98.8" y="246.7">100nF</text>
<text x="99.5" y="251.9">C0402</text>
<text x="105.8" y="246.7">100nF</text>
<text x="210.6" y="251.9">C0402</text>
<text x="217" y="246.5">100nF</text>
<text x="217.7" y="251.9">C0402</text>
<text x="224" y="246.5">100nF</text>
<text x="224.7" y="251.9">C0402</text>
<text x="231.1" y="246.5">100nF</text>
<text x="263.5" y="246.8">C0402</text>
<text x="75.7" y="255.6">X3</text>
<text x="93.1" y="256.5">C32</text>
<text x="201" y="256">X2</text>
<text x="217.4" y="256.7">C30</text>
<text x="56.1" y="263.6">C31</text>
<text x="75.5" y="258.8">26MHz</text>
<text x="93.2" y="259.6">12pF</text>
<text x="180.4" y="263.8">C29</text>
<text x="200.6" y="258.9">26MHz</text>
<text x="217.4" y="259.6">12pF</text>
<text x="56.1" y="266.7">12pF</text>
<text x="89.3" y="269.9">C0402</text>
<text x="180.4" y="266.7">12pF</text>
<text x="214.5" y="269.9">C0402</text>
<text x="52.2" y="276.9">C0402</text>
<text x="66.3" y="277.6">OSC-SMD_4P-L2.5-W2.0-BL</text>
<text x="177.4" y="276.9">C0402</text>
<text x="191.6" y="277.6">OSC-SMD_4P-L2.5-W2.0-BL</text>
</g>
<g font-size="3.2" fill="#800">
<text x="41.6" y="6.9">1</text>
<text x="110.8" y="6.9">2</text>
<text x="179.9" y="6.9">3</text>
<text x="249.1" y="6.9">4</text>
<text x="318.2" y="6.9">5</text>
<text x="4.1" y="42">A</text>
<text x="405.9" y="42">A</text>
<text x="4.1" y="111.1">B</text>
<text x="405.9" y="111.1">B</text>
<text x="4.1" y="180.3">C</text>
<text x="405.9" y="180.3">C</text>
<text x="4.1" y="249.4">D</text>
<text x="405.9" y="249.4">D</text>
<text x="41.6" y="287.7">1</text>
<text x="110.8" y="287.7">2</text>
<text x="179.9" y="287.7">3</text>
<text x="249.1" y="287.7">4</text>
<text x="318.2" y="287.7">5</text>
</g>
<g font-size="3.2" fill="#00f">
<text x="35" y="32.1">4</text>
<text x="47.6" y="32.1">1</text>
<text x="146.2" y="32.1">4</text>
<text x="158.7" y="32.1">1</text>
<text x="35" y="39.2">3</text>
<text x="47.6" y="39.2">2</text>
<text x="146.2" y="39.2">3</text>
<text x="158.7" y="39.2">2</text>
<text x="42" y="43.3" transform="rotate(-90 42 43.3)">5</text>
<text x="153.1" y="43.3" transform="rotate(-90 153.1 43.3)">5</text>
<text x="348.9" y="127.7" transform="rotate(-90 348.9 127.7)">3</text>
<text x="356" y="127.7" transform="rotate(-90 356 127.7)">4</text>
<text x="345.5" y="132.6">5</text>
<text x="348.9" y="140.3" transform="rotate(-90 348.9 140.3)">2</text>
<text x="356" y="140.3" transform="rotate(-90 356 140.3)">1</text>
<text x="50.8" y="150.9" transform="rotate(-90 50.8 150.9)">CCB_RFP</text>
<text x="54.3" y="151.4" transform="rotate(-90 54.3 151.4)">CCB_RFN</text>
<text x="163.7" y="151.1" transform="rotate(-90 163.7 151.1)">CCA_RFP</text>
<text x="167.2" y="151.6" transform="rotate(-90 167.2 151.6)">CCA_RFN</text>
<text x="62.6" y="158.8" transform="rotate(-90 62.6 158.8)">MOSI</text>
<text x="187.6" y="158.9" transform="rotate(-90 187.6 158.9)">MOSI</text>
<text x="59.6" y="170" transform="rotate(-90 59.6 170)">21</text>
<text x="63.1" y="170" transform="rotate(-90 63.1 170)">20</text>
<text x="66.7" y="170" transform="rotate(-90 66.7 170)">19</text>
<text x="70.2" y="170" transform="rotate(-90 70.2 170)">18</text>
<text x="73.7" y="170" transform="rotate(-90 73.7 170)">17</text>
<text x="77.3" y="170" transform="rotate(-90 77.3 170)">16</text>
<text x="184.9" y="170" transform="rotate(-90 184.9 170)">21</text>
<text x="188.4" y="170" transform="rotate(-90 188.4 170)">20</text>
<text x="191.9" y="170" transform="rotate(-90 191.9 170)">19</text>
<text x="195.4" y="170" transform="rotate(-90 195.4 170)">18</text>
<text x="199" y="170" transform="rotate(-90 199 170)">17</text>
<text x="202.5" y="170" transform="rotate(-90 202.5 170)">16</text>
<text x="61" y="176.4" transform="rotate(-90 61 176.4)">EP</text>
<text x="64.6" y="176" transform="rotate(-90 64.6 176)">SI</text>
<text x="68.1" y="179.8" transform="rotate(-90 68.1 179.8)">GND</text>
<text x="78.7" y="179.8" transform="rotate(-90 78.7 179.8)">GND</text>
<text x="186.3" y="176.4" transform="rotate(-90 186.3 176.4)">EP</text>
<text x="189.8" y="176" transform="rotate(-90 189.8 176)">SI</text>
<text x="193.3" y="179.8" transform="rotate(-90 193.3 179.8)">GND</text>
<text x="203.9" y="179.8" transform="rotate(-90 203.9 179.8)">GND</text>
<text x="75.1" y="182.6" transform="rotate(-90 75.1 182.6)">RBIAS</text>
<text x="200.4" y="182.6" transform="rotate(-90 200.4 182.6)">RBIAS</text>
<text x="71.6" y="186.6" transform="rotate(-90 71.6 186.6)">DGUARD</text>
<text x="196.8" y="186.6" transform="rotate(-90 196.8 186.6)">DGUARD</text>
<text x="20.1" y="195.6">MISO</text>
<text x="20.1" y="192.1">SCK</text>
<text x="38.6" y="192.6">1</text>
<text x="38.6" y="196.1">2</text>
<text x="43" y="194">SCLK</text>
<text x="43" y="197.6">SO(GDO1)</text>
<text x="88.8" y="197.6">AVDD</text>
<text x="88.8" y="194">AVDD</text>
<text x="100.5" y="196.1">14</text>
<text x="100.5" y="192.6">15</text>
<text x="145.3" y="195.6">MISO</text>
<text x="145.3" y="192.1">SCK</text>
<text x="163.8" y="192.6">1</text>
<text x="163.8" y="196.1">2</text>
<text x="168.3" y="194">SCLK</text>
<text x="168.3" y="197.6">SO(GDO1)</text>
<text x="214.1" y="197.6">AVDD</text>
<text x="214.1" y="194">AVDD</text>
<text x="225.8" y="196.1">14</text>
<text x="225.8" y="192.6">15</text>
<text x="20.1" y="199.1">DGO2_B</text>
<text x="38.6" y="199.7">3</text>
<text x="43" y="201.1">GDO2</text>
<text x="89.7" y="201.1">RF_N</text>
<text x="100.5" y="203.2">12 CCB_RFP</text>
<text x="100.5" y="199.7">13 CCB_RFN</text>
<text x="145.3" y="199.1">DGO2_A</text>
<text x="163.8" y="199.7">3</text>
<text x="168.3" y="201.1">GDO2</text>
<text x="214.9" y="201.1">RF_N</text>
<text x="225.8" y="203.2">12 CCA_RFP</text>
<text x="225.8" y="199.7">13 CCA_RFN</text>
<text x="38.6" y="206.7">5</text>
<text x="43" y="204.6">DVDD</text>
<text x="43" y="208.1">DCOUPL</text>
<text x="88.8" y="208.1">AVDD</text>
<text x="90.1" y="204.6">RF_P</text>
<text x="100.5" y="206.7">11</text>
<text x="163.8" y="206.7">5</text>
<text x="168.3" y="204.6">DVDD</text>
<text x="168.3" y="208.1">DCOUPL</text>
<text x="214.1" y="208.1">AVDD</text>
<text x="215.3" y="204.6">RF_P</text>
<text x="225.8" y="206.7">11</text>
<text x="348.9" y="207.1" transform="rotate(-90 348.9 207.1)">3</text>
<text x="356" y="207.1" transform="rotate(-90 356 207.1)">4</text>
<text x="345.5" y="212">5</text>
<text x="25.4" y="218.5">3V3</text>
<text x="150.6" y="218.5">3V3</text>
<text x="348.9" y="219.7" transform="rotate(-90 348.9 219.7)">2</text>
<text x="356" y="219.7" transform="rotate(-90 356 219.7)">1</text>
<text x="64.6" y="227.5" transform="rotate(-90 64.6 227.5)">GDO0(ATEST)</text>
<text x="68.1" y="227.5" transform="rotate(-90 68.1 227.5)">CSn</text>
<text x="71.6" y="227.5" transform="rotate(-90 71.6 227.5)">XOSC_Q1</text>
<text x="75.1" y="227.5" transform="rotate(-90 75.1 227.5)">AVDD</text>
<text x="78.7" y="227.5" transform="rotate(-90 78.7 227.5)">XOSC_Q2</text>
<text x="189.8" y="227.5" transform="rotate(-90 189.8 227.5)">GDO0(ATEST)</text>
<text x="193.3" y="227.5" transform="rotate(-90 193.3 227.5)">CSn</text>
<text x="196.8" y="227.5" transform="rotate(-90 196.8 227.5)">XOSC_Q1</text>
<text x="200.4" y="227.5" transform="rotate(-90 200.4 227.5)">AVDD</text>
<text x="203.9" y="227.5" transform="rotate(-90 203.9 227.5)">XOSC_Q2</text>
<text x="63.1" y="232" transform="rotate(-90 63.1 232)">6</text>
<text x="66.7" y="232" transform="rotate(-90 66.7 232)">7</text>
<text x="70.2" y="232" transform="rotate(-90 70.2 232)">8</text>
<text x="73.7" y="232" transform="rotate(-90 73.7 232)">9</text>
<text x="188.4" y="232" transform="rotate(-90 188.4 232)">6</text>
<text x="191.9" y="232" transform="rotate(-90 191.9 232)">7</text>
<text x="195.4" y="232" transform="rotate(-90 195.4 232)">8</text>
<text x="199" y="232" transform="rotate(-90 199 232)">9</text>
<text x="77.3" y="234" transform="rotate(-90 77.3 234)">10</text>
<text x="202.5" y="234" transform="rotate(-90 202.5 234)">10</text>
<text x="70.1" y="250.5" transform="rotate(-90 70.1 250.5)">CS_B</text>
<text x="195.1" y="250.5" transform="rotate(-90 195.1 250.5)">CS_A</text>
<text x="66.6" y="255.1" transform="rotate(-90 66.6 255.1)">GDO0_B</text>
<text x="191.6" y="255.1" transform="rotate(-90 191.6 255.1)">GDO0_A</text>
<text x="84.7" y="263.2">3</text>
<text x="209.9" y="263.2">3</text>
<text x="68.5" y="270.2">1</text>
<text x="193.8" y="270.2">1</text>
</g>
<g font-size="3.2">
<text x="68.5" y="263.2">4</text>
<text x="193.8" y="263.2">4</text>
<text x="84.7" y="270.2">2</text>
<text x="209.9" y="270.2">2</text>
</g>
</svg>
